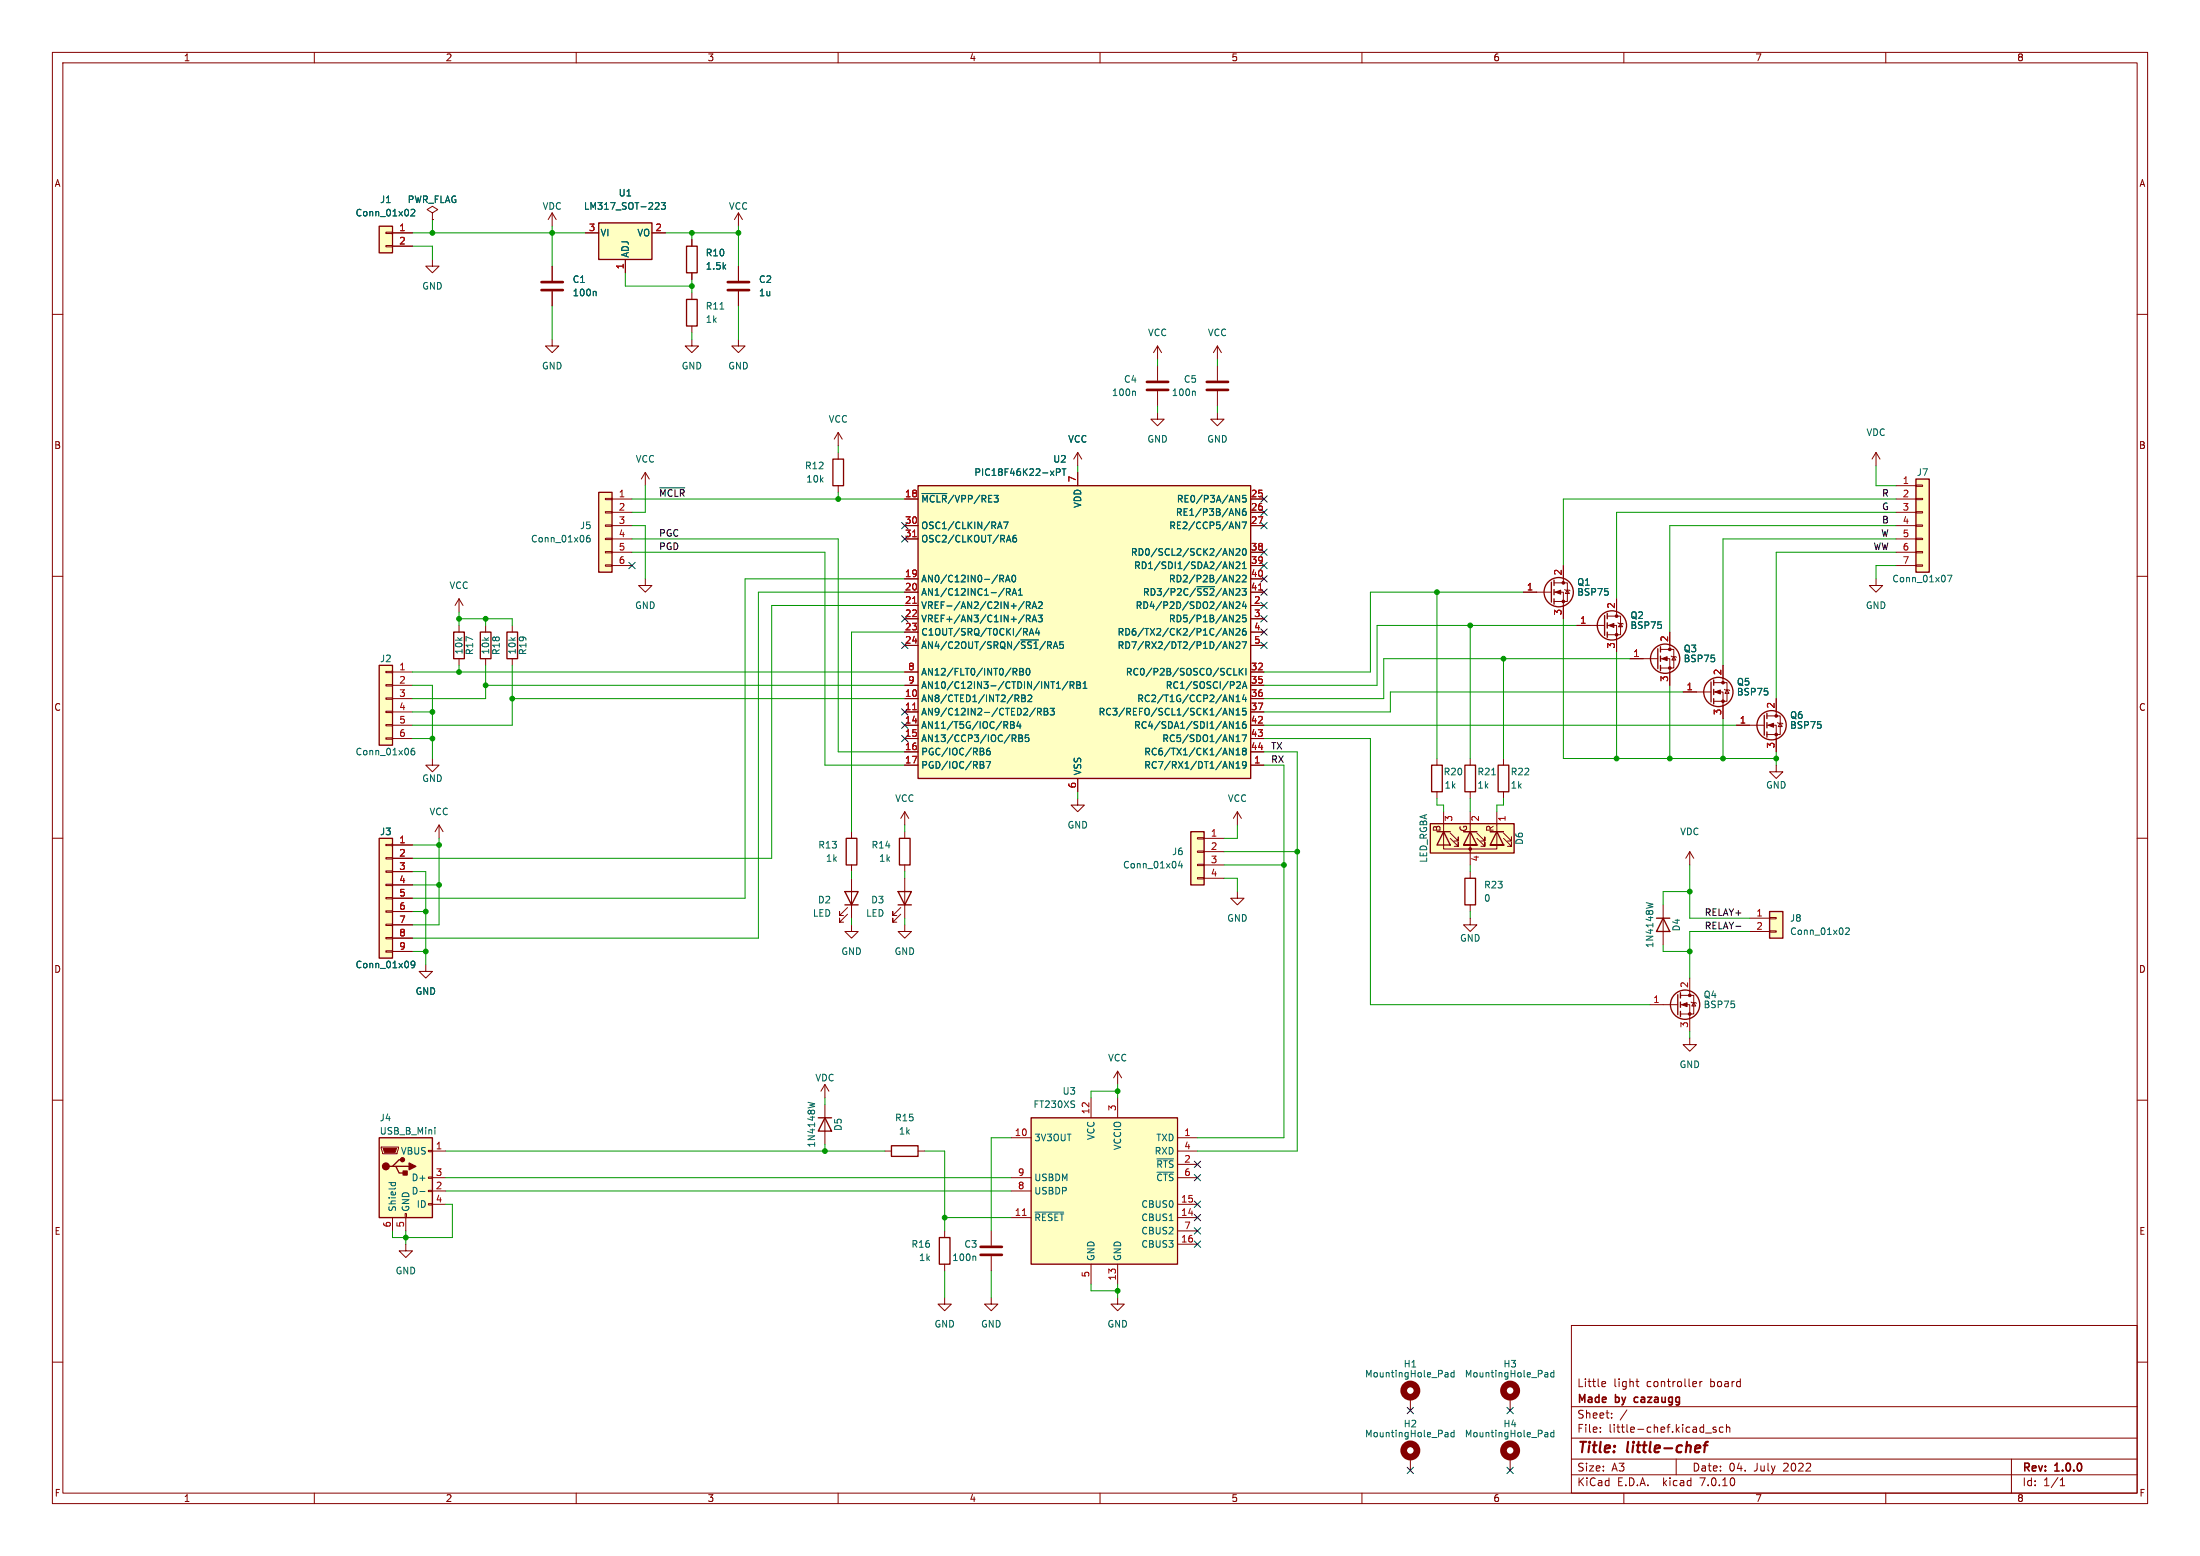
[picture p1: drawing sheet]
<svg xmlns="http://www.w3.org/2000/svg" width="420mm" height="297mm" viewBox="0 0 420 297" stroke-linecap="round" stroke-linejoin="round" font-family="sans-serif">
<g fill="none" stroke="#840000" stroke-width=".19">
<path d="M10 10h400v277h-400zM12 12h396v273h-396zM60 10v2M110 10v2M160 10v2M210 10v2M260 10v2M310 10v2M360 10v2M10 60h2M73.7 46.9h1.2v.2h-1.2zM73.7 44.3h1.2v.3h-1.2z"/>
<path d="M74.9 44.5h3.8M74.9 47h3.8M82.5 49.5v1.3h1.3l-1.3 1.3-1.2-1.3h1.2M82.5 40.6l1.1-.6-1.1-.6-1 .6 1 .6v1.3M82.5 41.9h.1M105.4 40.6v2.6M105.4 50.8v2.8M105.4 55.6v2.8M105.4 40.6l-.8 1.3M105.4 40.6l.8 1.3M111.8 44.5h2.5M119.4 49.5v2.6"/>
<path d="M124.5 44.5h2.5M132.1 45.7v1.3M132.1 52.1v1.2M132.1 55.9v1.3M141 40.6l-.8 1.3M141 40.6v2.6M141 50.8v2.8M141 55.6v2.8M141 40.6l.7 1.3M408 60h2M105.4 64.8v1.2h1.3l-1.3 1.3-1.3-1.3h1.3M132.1 64.8v1.2h1.2l-1.2 1.3-1.3-1.3h1.3"/>
<path d="M132.1 62.2v1.3M141 64.8v1.2h1.2l-1.2 1.3-1.3-1.3h1.3M221 78.7v1.3h-1.3l1.3 1.3 1.2-1.3h-1.2M221 66v2.6M221 69.9v2.7M221 74.7v2.8M221 66l.7 1.3M221 66l-.8 1.3M232.4 78.7v1.3h-1.3l1.3 1.3 1.3-1.3h-1.3M232.4 66l.8 1.3M232.4 66v2.6M232.4 69.9v2.7"/>
<path d="M232.4 74.7v2.8M232.4 66l-.8 1.3M115.6 97.7h1.2v.2h-1.2zM115.6 95.1h1.2v.3h-1.2zM116.8 95.3h3.8M116.8 97.8h3.8M123.2 90.2l.8 1.2M123.2 90.2v2.5M123.2 90.2l-.8 1.2M160 82.6v2.5M160 86.4v1.2M160 92.7v1.3"/>
<path d="M160 82.6l.8 1.2M160 82.6l-.7 1.2M172.7 95.3h2.6M205.7 86.4v2.5M205.7 90.2v2.5M205.7 86.4l.8 1.2M205.7 86.4l-.7 1.2M238.8 95.3h2.5M238.8 97.8h2.5M358.1 86.4l.8 1.2M358.1 86.4v2.5M358.1 86.4l-.7 1.2"/>
<path d="M361.9 95.3h3.9M361.9 97.8h3.9M361.9 92.7h3.9M365.8 97.7h1.2v.2h-1.2zM365.8 95.1h1.2v.3h-1.2zM365.8 92.6h1.2v.2h-1.2zM10 110h2M87.6 114.3l.8 1.3M87.6 114.3v2.5M87.6 119.4v1.3M87.6 114.3l-.7 1.3M92.7 119.4v1.3"/>
<path d="M97.8 119.4v1.3M115.6 107.8h1.2v.3h-1.2zM115.6 105.3h1.2v.2h-1.2zM115.6 102.7h1.2v.3h-1.2zM115.6 100.2h1.2v.3h-1.2zM116.8 100.3h3.8M116.8 102.9h3.8M116.8 105.4h3.8M116.8 108h3.8M123.2 110.5v1.3h-1.3l1.3 1.2 1.3-1.2h-1.3M172.7 110.5h2.6M172.7 115.6h2.6"/>
<path d="M172.7 113h2.6M172.7 118.1h2.6M172.7 100.3h2.6M172.7 102.9h2.6M238.8 110.5h2.5M238.8 115.6h2.5M238.8 113h2.5M238.8 118.1h2.5M238.8 100.3h2.5M238.8 105.4h2.5M238.8 108h2.5M290.8 113h5.4"/>
<path d="M296.7 113h1.7v5.1M296.7 111.3h2.5v3.5h-2.5M298.4 108v3.3M298.7 112.5l1 .3M299.2 112.6l.4 .7h-.8zM301 119.4h5.3M306.8 119.4h1.8v5.1M306.8 117.6h2.6v3.6h-2.6M308.6 114.3v3.3M308.9 118.9l1 .2M309.4 119l.4 .6h-.8zM358.1 110.5v1.3h-1.2l1.2 1.2 1.3-1.2h-1.3"/>
<path d="M361.9 100.3h3.9M361.9 102.9h3.9M361.9 105.4h3.9M361.9 108h3.9M365.8 107.8h1.2v.3h-1.2zM365.8 105.3h1.2v.2h-1.2zM365.8 102.7h1.2v.3h-1.2zM365.8 100.2h1.2v.3h-1.2zM408 110h2M73.7 138.3h1.2v.3h-1.2zM73.7 135.8h1.2v.2h-1.2zM73.7 133.2h1.2v.3h-1.2z"/>
<path d="M73.7 130.7h1.2v.2h-1.2zM73.7 128.1h1.2v.3h-1.2zM74.9 133.4h3.8M74.9 135.9h3.8M74.9 138.4h3.8M74.9 128.3h3.8M74.9 130.8h3.8M87.6 125.7v1.3M92.7 125.7v1.3M97.8 125.7v1.3M172.7 133.4h2.6M172.7 135.9h2.6"/>
<path d="M172.7 138.4h2.6M172.7 120.7h2.6M172.7 123.2h2.6M172.7 128.3h2.6M172.7 130.8h2.6M238.8 133.4h2.5M238.8 135.9h2.5M238.8 138.4h2.5M238.8 120.7h2.5M238.8 123.2h2.5M238.8 128.3h2.5M238.8 130.8h2.5"/>
<path d="M311.1 125.7h5.4M317 125.7h1.8v5.1M317 124h2.5v3.5h-2.5M318.8 120.7v3.3M319 125.2l1 .3M319.5 125.3l.4 .7h-.7zM321.3 132.1h5.3M327.2 132.1h1.7v5.1M327.2 130.3h2.5v3.6h-2.5M328.9 127v3.3M329.2 131.6l1 .2M329.7 131.7l.4 .6h-.8z"/>
<path d="M331.5 138.4h5.3M337.3 138.4h1.8v5.1M337.3 136.7h2.6v3.5h-2.6M339.1 133.4v3.3M339.3 137.9l1.1 .3M339.9 138l.3 .7h-.7zM10 160h2M73.7 140.8h1.2v.3h-1.2zM74.9 141h3.8M82.5 144.8v1.3h-1.2l1.2 1.2 1.3-1.2h-1.3M83.8 157.5l.8 1.3M83.8 157.5v2.5"/>
<path d="M83.8 157.5l-.7 1.3M162.6 158.8v1.2M172.7 146.1h2.6M172.7 141h2.6M172.7 143.5h2.6M172.7 154.9l.8 1.3M172.7 154.9v2.6M172.7 158.8v1.2M172.7 154.9l-.7 1.3M205.7 152.4v1.3h-1.2l1.2 1.2 1.3-1.2h-1.3M205.7 148.6v2.5M228.6 159.9h1.3v.2h-1.3z"/>
<path d="M236.2 154.9l.8 1.3M236.2 154.9v2.6M236.2 154.9l-.7 1.3M238.8 146.1h2.5M238.8 141h2.5M238.8 143.5h2.5M274.3 144.8v1.3M274.3 151.1v1.3M275.6 158.8v3.3h10.1v-3.3M275.6 154.9v2.6M276.9 159l1.5 1.5v-.7v.7h-.8M279.4 158.8h2.5"/>
<path d="M280.7 144.8v1.3M280.7 151.1v1.3M280.7 154.9v2.6M280.7 158.8v6.3M281.9 159l1.6 1.5v-.7v.7h-.8M284.5 158.8h2.5M285.7 154.9v2.6M287 159l1.5 1.5v-.7v.7h-.7M287 144.8v1.3M287 151.1v1.3M339.1 146.1v1.2h-1.3l1.3 1.3 1.3-1.3h-1.3M408 160h2"/>
<path d="M73.7 178.9h1.2v.3h-1.2zM73.7 176.4h1.2v.3h-1.2zM73.7 173.9h1.2v.2h-1.2zM73.7 171.3h1.2v.3h-1.2zM73.7 168.8h1.2v.2h-1.2zM73.7 166.2h1.2v.3h-1.2zM73.7 163.7h1.2v.3h-1.2zM73.7 161.2h1.2v.2h-1.2zM74.9 161.3h3.8M74.9 163.8h3.8M74.9 166.4h3.8M74.9 168.9h3.8"/>
<path d="M74.9 171.5h3.8M74.9 174h3.8M74.9 176.5h3.8M74.9 179.1h3.8M161.8 174.5l-1.5 1.5v-.7v.7h.7M161.8 173.2l-1.5 1.6v-.8v.8h.7M162.6 176.5v1.3h-1.3l1.3 1.3 1.2-1.3h-1.2M162.6 165.1v1.3M162.6 167.6v7.7M172 174.5l-1.6 1.5v-.7v.7h.8M172 173.2l-1.6 1.6v-.8v.8h.8M172.7 176.5v1.3h-1.3l1.3 1.3 1.3-1.3h-1.3"/>
<path d="M172.7 165.1v1.3M172.7 167.6v7.7M228.6 167.5h1.3v.3h-1.3zM228.6 165h1.3v.2h-1.3zM228.6 162.4h1.3v.3h-1.3zM229.9 160h3.8M229.9 162.6h3.8M229.9 165.1h3.8M229.9 167.6h3.8M236.2 170.2v1.3h-1.3l1.3 1.2 1.3-1.2h-1.3M276.9 160l1.5 1.5v-.7v.7h-.8M279.4 161.3h2.5z"/>
<path d="M280.7 175.3v1.2h-1.3l1.3 1.3 1.2-1.3h-1.2M280.7 166.4v1.2M280.7 172.7v1.3M281.9 160l1.6 1.5v-.7v.7h-.8M281.9 161.3h.1M284.5 161.3h2.5zM287 160l1.5 1.5v-.7v.7h-.7M287 161.3h.1M317.5 172.7v7.6M322.6 162.6v2.5M322.6 162.6l.7 1.2M322.6 162.6l-.8 1.2"/>
<path d="M334 175.3h3.8M334 177.8h3.8M337.8 177.7h1.3v.2h-1.3zM337.8 175.1h1.3v.3h-1.3zM73.7 181.5h1.2v.2h-1.2zM74.9 181.6h3.8M81.3 184.2v1.2h1.2l-1.2 1.3-1.3-1.3h1.3M315 191.8h5.3M320.8 191.8h1.8v5.1M320.8 190h2.5v3.5h-2.5M322.6 198.1v1.3h-1.3l1.3 1.3 1.2-1.3h-1.2M322.6 186.7v3.3"/>
<path d="M322.8 191.3l1 .2M323.3 191.4l.4 .6h-.7zM10 210h2M72.8 218.9h3.3v.3l-.3 1h-2.8zM81.8 219.6h.7v.2h-.7zM82.5 219.7h2.6M157.5 207v2.6M157.5 210.8v7.6M157.5 207l-.8 1.3M157.5 207l.7 1.3M168.9 219.7h1.3M175.3 219.7h1.2"/>
<path d="M193 217.2h3.8M208.3 209.6v3.8M213.4 204.5v2.5M213.4 209.6v3.8M213.4 204.5l.7 1.2M213.4 204.5l-.8 1.2M224.8 217.2h3.8M224.8 219.7h3.8M408 210h2M74.9 232.4v2.5M77.3 231.6h.3v.8h-.3zM77.5 237.5v1.3h-1.3l1.3 1.2 1.2-1.2h-1.2"/>
<path d="M77.5 232.4v2.5M81.8 229.7h.7v.3h-.7zM81.8 227.2h.7v.3h-.7zM81.8 224.7h.7v.2h-.7zM82.5 229.9h2.6M82.5 224.8h2.6M82.5 227.3h2.6M180.3 234.9v1.3M189.2 234.9v2.8M189.2 239.8v2.8M193 232.4h3.8M193 224.8h3.8"/>
<path d="M193 227.3h3.8M224.8 232.4h3.8M224.8 229.9h3.8M224.8 237.5h3.8M224.8 222.2h3.8M224.8 224.8h3.8M224.8 234.9h3.8M10 260h2M180.3 247.6v1.3h-1.2l1.2 1.3 1.3-1.3h-1.3M180.3 241.3v1.3M189.2 247.6v1.3h-1.2l1.2 1.3 1.3-1.3h-1.3M208.3 241.3v3.8"/>
<path d="M213.4 247.6v1.3h-1.3l1.3 1.3 1.2-1.3h-1.2M213.4 241.3v3.8M300 253h108v32h-108zM408 260h2M269.2 266.7v2.5M269.2 278.1v2.6M288.3 266.7v2.5M288.3 278.1v2.6M300 278.5h108M300 274.5h108M300 268.5h108M305.5 273.2v.2"/>
<path d="M305.5 272.5v.1M306 263.7l.4 .1 .1 .2-.7 .2M306.4 264.6l-.4 .1M307.7 270.5v.2M307.7 269.8v.1M310.6 269.1l-1.3 1.9M312.3 263.7h.6M312.5 264.5l.4 .2M320 278.5v3M323.7 263.7l.2 .3-.7 .2M323.8 264.6l-.1 .1M324.5 263.7v1"/>
<path d="M324.9 263.7l-.2 .1-.2 .2M325.6 273.5h1.1M327.6 272.5l-.4-.1-.2 .2 .1 .2 .5 .2v.3h-.6M328.9 272.5l-.4-.1-.3 .3 .2 .6h.5M329.6 272.5l.2-.1 .4 .1v.9M329.6 271.9v1.5M384 278.5v6.5M60 285v2M110 285v2M160 285v2M210 285v2M260 285v2"/>
<path d="M300 281.5h108M310 285v2M360 285v2M393.3 283.6h.9M393.3 282.5l.4-.4v1.5"/>
</g>
<path d="M324.4 275.9l.1 .1 .1 .3-1 .2M324.4 277.1l-.2 .1M325.2 275.9h.8M326.1 275.2l-.4 .1-.2 .2-.2 1.7" fill="none" stroke="#840000" stroke-width=".4"/>
<path d="M312 266.8v.7" fill="none" stroke="#840000" stroke-width=".3"/>
<g fill="none" stroke="#840000" stroke-width="1.3">
<circle cx="269.2" cy="276.9" r="1.27"/>
<circle cx="269.2" cy="265.4" r="1.27"/>
<circle cx="288.3" cy="276.9" r="1.27"/>
<circle cx="288.3" cy="265.4" r="1.27"/>
</g>
<g fill="none" stroke="#006464" stroke-width=".19">
<path d="M125.3 38.7h.4l.1 .3-.8 .9h.8M126.2 38.7h.8l-.4 .5 .4 .1v.5l-.2 .1-.6-.1M78.5 40.1l.5-.2 .2 .4-.8 .9h.8M113.6 55.6l.2 .2v.7M137.5 59h.7M216.6 74.7l.2 .1v.7M228 74.7l.2 .1v.7M176 94.2h4.8M191.6 99.6h.8l-.5 1.3M201.7 90.1h.6l.1-.2-.1-.3-.6-.1v1.2M202.8 89.5h.7M203.1 89.5v1.2"/>
<path d="M235.9 94.6l.7 1.2v-1.2M235.9 97.1l.7 1.3v-1.3M235.9 99.6l.7 1.3v-1.3M237.1 99.6h.9l-.6 1.3M237.8 97.1l-.4 .1a.86 .86 0 0 0 0 1.2l.4-.2 .1-.4-.2-.2h-.4l-.1 .2M237.8 94.6h-.6v.6l.2-.2 .4 .1 .1 .2-.1 .4-.1 .1-.5-.1M112.6 102.2h-.4a.86 .86 0 0 0 0 1.2l.4-.1 .1-.4-.3-.2h-.3l-.1 .2M190.4 100.9l.5-1.3 .4 1.3M190.6 100.5h.6M190.9 110.5l.6-.1 .1-.2-.1-.3-.6-.1v1.3M191.2 110.5l.4 .6M192 111.1l.4-1.3 .4 1.3"/>
<path d="M192.1 110.7h.6M192.1 113l.6-.1 .2-.1-.1-.3-.7-.2v1.3M192.3 103.1h.6M192.4 113l.5 .6M192.6 102.2l.4 1.2M193.2 113.6l.4-1.3 .5 1.3M193.3 109.9l.2-.1a.68 .68 0 0 1 .4 .6 .68 .68 0 0 1-.4 .7l-.3-.5zM193.3 113.2h.7M194 102.2h-.4a.85 .85 0 0 0 0 1.2l.4-.1 .1-.4-.3-.2h-.3l-.2 .2M194.4 113.6h.8M194.4 112.7l.4-.4v1.3M195.5 114.8l-1.1 1.7"/>
<path d="M195.5 117.4l-1.1 1.6M195.9 115.5h.7l.1-.2-.1-.3-.7-.1v1.2M195.9 118.1l.7-.1 .1-.2-.1-.3-.7-.1v1.3M196.2 115.5l.5 .6M196.2 118.1l.5 .6M197 116.1l.5-1.2 .4 1.2M197 118.7l.5-1.3 .4 1.3M197.2 115.8h.6M197.2 118.3h.6M198 119.9l-.3 .9h.8M198.2 117.4h.8l-.5 .5 .4 .1v.6l-.2 .1-.5-.1M198.2 115l.5-.1 .3 .3-.8 .9h.8"/>
<path d="M228.5 112h3.4M233.9 120l.4 1.2M234.7 104.7l.7 1.3v-1.3M234.7 114.9l.7 1.2v-1.2M235.4 107.3v1.2l-.7-1.2v1.2M235.4 120v1.2l-.7-1.2v1.2M236 109.9l.5-.1 .2 .4-.8 .9h.8M236 115l.5-.1 .2 .3-.8 .9h.8M236 104.8l.5-.1 .2 .4-.8 .9h.8M236 107.4l.5-.1 .2 .3-.8 .9h.8M236 117.5l.5-.1 .2 .4-.8 .9h.8M237.1 112.3h.8l-.4 .5 .3 .1v.6l-.1 .1-.6-.1"/>
<path d="M237.2 109.9l.5-.1 .2 .4-.8 .9h.8M237.2 108.5h.7M237.2 107.6l.3-.3v1.2M237.3 104.8l.2-.1a.68 .68 0 0 1 .4 .7 .68 .68 0 0 1-.4 .6l-.3-.5zM237.5 114.8l-.3 .9h.8M237.8 120h-.4a.86 .86 0 0 0 0 1.2l.4-.1 .1-.4-.2-.3-.4 .1-.1 .2M237.8 115.3v.8M237.8 117.4h-.6v.6l.2-.1 .4 .1 .1 .1-.1 .5-.1 .1-.5-.1M371.8 109.8h.8l-.5 1.3M192 138.4l.4 .6M192.1 137.7l.3 .3-.1 .3-.2 .1M192.9 137.7h.4l.3 .3-.3 .3 .3 .2v.3l-.2 .2h-.5z"/>
<path d="M192.9 138.3h.4M193.4 127.6h.5l.2 .2-.1 .4h-.6M193.7 128.2l.4 .6M194.1 133.3l.4 .6M194.3 132.7l.2 .2-.1 .3-.1 .1M194.4 137.7l-.3 .9h.8M194.7 127.6h.4l.2 .2-.2 .4 .2 .1 .1 .3-.2 .2h-.5zM194.7 128.2h.4M194.7 138.2v.8M194.9 122.1h3.3M195 132.7h.5l.2 .2-.2 .4 .2 .1 .1 .3-.3 .2h-.5zM195 133.3h.5"/>
<path d="M195.7 120.6l.4 .6M196 127.7l.2-.1a.68 .68 0 0 1 .4 .6 .68 .68 0 0 1-.4 .6l-.3-.4zM196.1 120.1v.4M196.2 132.8l.5-.1 .3 .3-.8 .9h.8M196.5 121.2l.4-1.2 .4 1.2M196.6 120.9h.6M197.6 135.1l-1 1.7M198.1 135.9l.6-.1 .1-.2-.1-.3-.6-.1v1.3M198.3 120.4v.8M198.4 135.9l.4 .6M199.3 135.2h.5l.2 .2-.2 .4 .2 .1 .1 .3-.3 .3h-.5zM199.3 135.8h.5"/>
<path d="M200.5 135.2h.8l-.5 .5 .4 .1v.5l-.2 .2-.5-.2M201.5 122.5l.4 1.3M201.7 131.4h.7M201.7 130.5l.4-.4v1.3M203 122.5h-.6l-.1 .6 .2-.1h.4l.1 .2v.4l-.2 .2-.5-.2M203.9 130.1l-1.1 1.6M204.3 130.8l.6-.1 .1-.2v-.3l-.7-.1v1.3M204.6 130.8l.4 .6M205.6 130.1h.4l.2 .3-.2 .3 .2 .1 .1 .3-.3 .3h-.4zM205.6 130.7h.4M206.8 131.4h.7M206.8 130.5l.3-.4v1.3"/>
<path d="M233.6 120.9h.6M233.6 136.1h.6M233.6 123.4h.6M233.9 135.2l.4 1.3M233.9 122.5l.4 1.3M234.7 132.7l.7 1.2v-1.2M234.7 137.7l.7 1.3v-1.3M235.4 122.5v1.3l-.7-1.3v1.3M235.4 135.2v1.3l-.7-1.3v1.3M235.6 127.6v1.2h.6M236 133l.3-.3v1.2M236 135.6l.3-.4v1.3"/>
<path d="M236 138.1l.3-.4v1.3M236 133.9h.7M236 136.5h.7M236 139h.7M236 120.1l.5-.1 .2 .3-.8 .9h.8M236 122.6l.5-.1 .2 .4-.8 .9h.8M236.3 130.1l.4 .1 .1 .3-.8 .9h.8M236.6 127.6v1.2M236.8 128.1l.5 .7M237.1 122.5h.9l-.6 1.3M237.2 131.4l.4-1.3 .4 1.3M237.3 127.6l-.7 .7"/>
<path d="M237.3 131h.6M237.5 132.6l-.3 .9h.8M237.8 137.7l-.4 .1a.86 .86 0 0 0 0 1.2l.4-.1 .1-.4-.2-.3-.4 .1-.1 .2M237.8 133.1v.8M237.8 135.2h-.6v.6l.2-.1h.4l.1 .2-.1 .4-.1 .2-.5-.2M237.8 127.6v1.2M79.1 142.8l-.4 .1a.86 .86 0 0 0 0 1.2l.4-.1 .1-.5-.2-.2-.4 .1-.1 .1M187.7 143.5l.1 .2-.1 .3M187.7 146l.1 .2-.1 .4M187.7 142.9v.4M187.7 145.5v.3M188.3 145.4h.8l-.5 1.2"/>
<path d="M188.9 142.8l-.3 .1a.86 .86 0 0 0 0 1.2l.4-.1 .1-.5-.3-.2-.4 .1-.1 .1M193.2 140.3h.5l.3 .2-.2 .4h-.6M193.5 140.9l.5 .6M194.5 140.3h.4l.3 .2-.3 .4 .3 .1v.3l-.2 .2h-.5zM194.5 140.9h.4M196.4 140.3h-.6l-.1 .6 .2-.1h.4l.1 .2v.4l-.2 .1-.5-.1M234.7 145.4l.7 1.2v-1.2M234.7 142.8l.7 1.3v-1.3M236 146.6h.7M236 143.2l.3-.4v1.3M236 145.7l.3-.3v1.2M236 141.5h.7"/>
<path d="M236 144.1h.7M236.1 140.6l.2-.3v1.2M237.1 140.3h.9l-.6 1.2M237.4 143.4l-.2-.3 .2-.3h.3l.2 .3-.2 .3M237.4 143.4l-.2 .2v.4l.2 .1 .4-.1 .1-.2v-.2l-.2-.2M237.4 143.4h.3M237.9 145.9l-.2 .2h-.4l-.1-.2v-.3l.2-.2h.3l.2 .2a.84 .84 0 0 1-.4 1h-.2M284.8 147.9h.7M225.3 164.3l-.3 1h.8M225.6 164.8v.9M314.3 172.3l1.2 .3M352.3 177.2l.5-.1 .2 .4-.7 .9h.7"/>
<path d="M79.2 184l-.2 .2h-.4l-.1-.2v-.3l.2-.2h.3l.2 .2a.84 .84 0 0 1-.4 1h-.2M83 215.2v.1M83 215.6v.9M154.2 210.4l1.3 .3M74.2 225.7h1.3M74.7 225.7v.4M75.4 225.7l.1 .4M80.2 227.4h.9M186.1 239.8l.2 .1v.7M197.6 231.4h5.5M220.9 221.2h3.2M220.9 223.7h3.2"/>
<path d="M276 262h.3l.1 .2v.6M276 273.4l.4 .2v.7M276.4 274.2l-.4 .1M276.4 273.7l-.4 .1M276.4 262.8h-.4M276.4 262.3l-.4 .1M277.6 273.5l-.4-.1-.2 .3 .1 .5h.5M277.6 261.6v1.2M277.6 273v1.3M277.6 262h-.4l-.2 .2 .1 .6h.5M295.1 273.4l.4 .2v.7M295.1 262h.2l.2 .2v.6"/>
<path d="M295.5 274.2l-.4 .1M295.5 273.7l-.4 .1M295.5 262.8h-.4M295.5 262.3l-.4 .1M296.6 273.5l-.3-.1-.3 .3 .2 .5h.4M296.6 262h-.3l-.3 .2 .2 .6h.4M296.6 261.6v1.2M296.6 273v1.3"/>
</g>
<path d="M103.4 55.4h4M103.4 53.8h4M138.9 55.4h4.1M138.9 53.8h4.1M218.9 74.4h4.1M218.9 72.9h4.1M230.4 74.4h4M230.4 72.9h4M187.2 239.5h4.1M187.2 238h4.1" fill="none" stroke="#840000" stroke-width=".51"/>
<g fill="#ffffc2" stroke="#ffffc2" stroke-width=".19">
<path d="M175.3 92.7h63.5v55.9h-63.5z"/>
<path d="M196.8 213.4h28v27.9h-28z"/>
<path d="M337.8 174h2.6v5.1h-2.6z"/>
<path d="M72.4 160h2.5v22.9h-2.5z"/>
<path d="M72.4 127h2.5v15.2h-2.5z"/>
<path d="M114.3 94h2.5v15.2h-2.5z"/>
<path d="M365.8 91.4h2.5v17.8h-2.5z"/>
<path d="M227.3 158.8h2.6v10.1h-2.6z"/>
<path d="M273 157.2h16.1v5.6h-16.1z"/>
<path d="M72.4 217.2h10.1v15.2h-10.1z"/>
<path d="M114.3 42.5h10.2v7h-10.2z"/>
<path d="M72.4 43.2h2.5v5.1h-2.5z"/>
</g>
<g fill="none" stroke="#840000" stroke-width=".25">
<path d="M72.4 43.2h2.5v5.1h-2.5zM114.3 42.5h10.2v7h-10.2zM131.1 47h2v5.1h-2zM131.1 57.2h2v5h-2zM114.3 94h2.5v15.2h-2.5zM159 87.6h2v5.1h-2zM175.3 92.7h63.5v55.9h-63.5zM365.8 91.4h2.5v17.8h-2.5zM296.2 111.1v3.8M296.7 110.7v1.1M296.7 112.5v1M296.7 114.3v1"/>
<path d="M306.3 117.5v3.8M306.8 117.1v1M306.8 118.9v1M72.4 127h2.5v15.2h-2.5zM86.6 120.7h2v5h-2zM91.7 120.7h2v5h-2zM96.8 120.7h2v5h-2zM306.8 120.7v1M316.5 123.8v3.8M317 123.4v1.1M317 125.2v1M317 127v1"/>
<path d="M326.6 130.2v3.8M327.2 129.8v1M327.2 131.6v1M327.2 133.4v1M336.8 136.5v3.8M337.3 136.1v1.1M337.3 137.9v1M337.3 139.7v1M227.3 158.8h2.6v10.1h-2.6zM273 157.2h16.1v5.6h-16.1zM273.3 146.1h2v5h-2zM274.3 158.8h2.6"/>
<path d="M275.6 158.8l1.3 2.5h-2.6zM279.4 158.8h2.5M279.7 146.1h2v5h-2zM280.7 158.8l1.2 2.5h-2.5zM284.5 158.8h2.5M285.7 158.8l1.3 2.5h-2.5zM286 146.1h2v5h-2zM72.4 160h2.5v22.9h-2.5zM161.3 170.2h2.5l-1.2 2.5zM161.3 172.7h2.5M161.5 160h2.1v5.1h-2.1zM171.4 170.2h2.6l-1.3 2.5z"/>
<path d="M171.4 172.7h2.6M171.7 160h2v5.1h-2zM279.7 167.6h2v5.1h-2zM316.2 175.3h2.6M317.5 175.3l1.3 2.5h-2.6zM337.8 174h2.6v5.1h-2.6zM320.3 189.9v3.8M320.8 189.5v1M320.8 191.3v1M320.8 193v1.1M72.4 217.2h10.1v15.2h-10.1zM156.2 213.4h2.5"/>
<path d="M157.5 213.4l1.2 2.5h-2.5zM170.2 218.7h5.1v2h-5.1zM196.8 213.4h28v27.9h-28zM74.9 222.6h.7l.6 1.3h1.3M75.6 222.6h2.5M76.8 221.4h-.6l-1.3 1.2h-.6M179.3 236.2h2.1v5.1h-2.1z"/>
<circle cx="297.6" cy="113" r="2.79"/>
<circle cx="307.7" cy="119.4" r="2.79"/>
<circle cx="317.9" cy="125.7" r="2.79"/>
<circle cx="328" cy="132.1" r="2.79"/>
<circle cx="338.2" cy="138.4" r="2.79"/>
<circle cx="321.7" cy="191.8" r="2.79"/>
</g>
<path d="M174.2 115.2h.8M174.2 102.5h.8M240.3 112.6h.7M174.2 135.5h.8M195.2 232h.7" fill="none" stroke="#a90000" stroke-width=".19"/>
<g fill="#840000" stroke="#840000" stroke-width=".19">
<path d="M321.1 191.8l1-.4v.8z"/>
<path d="M296.9 113l1-.4v.8z"/>
<path d="M307.1 119.4l1-.4v.8z"/>
<path d="M327.4 132.1l1-.4v.8z"/>
<path d="M337.6 138.4l1-.4v.8z"/>
<path d="M317.2 125.7l1.1-.4v.8z"/>
<path d="M73.2 219.2h2.5l-.3 .8h-2z"/>
<circle cx="322.6" cy="193.5" r=".25"/>
<circle cx="322.6" cy="190" r=".25"/>
<circle cx="298.4" cy="114.8" r=".25"/>
<circle cx="298.4" cy="111.3" r=".25"/>
<circle cx="308.6" cy="121.2" r=".25"/>
<circle cx="308.6" cy="117.6" r=".25"/>
<circle cx="328.9" cy="133.9" r=".25"/>
<circle cx="328.9" cy="130.3" r=".25"/>
<circle cx="339.1" cy="140.2" r=".25"/>
<circle cx="339.1" cy="136.7" r=".25"/>
<circle cx="318.8" cy="127.5" r=".25"/>
<circle cx="318.8" cy="124" r=".25"/>
<circle cx="280.7" cy="162.1" r=".25"/>
</g>
<g fill="#840000" stroke="#840000" stroke-width=".25">
<path d="M78.1 222l1.3 .6-1.3 .7z"/>
<path d="M77 223.5h.7v.8h-.7z"/>
<circle cx="73.7" cy="222.6" r=".63"/>
<circle cx="76.8" cy="221.4" r=".38"/>
</g>
<path d="M126 93.1h4.7M331.4 176.8h.9" fill="none" stroke="#0f0f0f" stroke-width=".19"/>
<g fill="none" stroke="#009600" stroke-width=".19">
<path d="M78.7 47h3.8v2.5M78.7 44.5h33.1M82.5 41.9v2.6M105.4 43.2v7.6M105.4 58.4v6.4M119.4 52.1v2.5h12.7M127 44.5h14M132.1 44.5v1.2M132.1 53.3v2.6M141 43.2v7.6M141 58.4v6.4M132.1 63.5v1.3"/>
<path d="M221 68.6v1.3M221 77.5v1.2M232.4 68.6v1.3M232.4 77.5v1.2M120.6 95.3h52.1M123.2 92.7v5.1h-2.6M160 85.1v1.3M160 94v1.3M205.7 88.9v1.3M358.1 88.9v3.8h3.8M361.9 95.3h-63.5v12.7M361.9 97.8h-53.3v16.5"/>
<path d="M87.6 118.1h10.2v1.3M87.6 116.8v2.6M92.7 118.1v1.3M120.6 105.4h36.9v40.7h15.2M120.6 102.9h39.4v40.6h12.7M120.6 100.3h2.6v10.2M172.7 110.5h-30.5v61h-63.5M172.7 113h-27.9v66.1h-66.1M172.7 115.6h-25.4v48.2h-68.6M274.3 113v31.8M280.7 119.4v25.4M290.8 113h-29.2v15.3h-20.3"/>
<path d="M298.4 118.1v26.7h40.7M301 119.4h-38.1v11.4h-21.6M361.9 105.4h-22.8v28M361.9 102.9h-33v24.1M361.9 100.3h-43.1v20.4M361.9 108h-3.8v2.5M78.7 135.9h3.8M78.7 130.8h3.8v14M78.7 128.3h94M87.6 127v1.3M92.7 130.8h80M92.7 127v6.4h-14"/>
<path d="M97.8 127v11.4h-19.1M97.8 133.4h74.9M172.7 120.7h-10.1v38.1M241.3 138.4h90.2M287 125.7v19.1M308.6 124.5v20.3M311.1 125.7h-46.9v7.7h-22.9M318.8 130.8v14M321.3 132.1h-55.9v3.8h-24.1M328.9 137.2v7.6M78.7 141h3.8M172.7 157.5v1.3"/>
<path d="M205.7 151.1v1.3M236.2 157.5v2.5h-2.5M241.3 141h20.3v50.8h53.4M241.3 146.1h3.8v71.1h-16.5M241.3 143.5h6.3v76.2h-19M274.3 152.4v1.3h1.3v1.2M280.7 152.4v2.5M287 152.4v1.3h-1.3v1.2M339.1 143.5v2.6M78.7 166.4h2.6v17.8M78.7 161.3h5.1M78.7 168.9h5.1"/>
<path d="M78.7 174h2.6M83.8 160v16.5h-5.1M162.6 166.4v1.2M162.6 175.3v1.2M172.7 166.4v1.2M172.7 175.3v1.2M233.7 165.1h11.4M233.7 167.6h2.5v2.6M233.7 162.6h13.9M280.7 165.1v1.3M280.7 174v1.3M322.6 165.1v10.2h11.4"/>
<path d="M322.6 170.2h-5.1v2.5M334 177.8h-11.4v8.9M78.7 181.6h2.6M317.5 180.3v1.3h5.1M322.6 196.9v1.2M85.1 219.7h83.8M157.5 209.6v1.2M157.5 218.4v1.3M176.5 219.7h3.8v15.2M193 217.2h-3.8v17.7M213.4 207v2.6M213.4 208.3h-5.1v1.3"/>
<path d="M77.5 234.9v2.6M85.1 229.9h1.3v6.3h-11.5v-1.3M85.1 224.8h107.9M85.1 227.3h107.9M180.3 232.4h12.7M180.3 242.6v5M189.2 242.6v5M208.3 245.1v1.3h5.1M213.4 245.1v2.5"/>
</g>
<g fill="none" stroke="#000084" stroke-width=".19">
<path d="M172.1 99.7l1.2 1.2M173.3 99.7l-1.2 1.2M240.7 97.2l1.2 1.2M240.7 94.6l1.2 1.3M240.7 99.7l1.2 1.2M241.9 97.2l-1.2 1.2M241.9 94.6l-1.2 1.3M241.9 99.7l-1.2 1.2M120 107.3l1.3 1.3M121.3 107.3l-1.3 1.3M172.1 117.5l1.2 1.2M172.1 102.3l1.2 1.2"/>
<path d="M173.3 117.5l-1.2 1.2M173.3 102.3l-1.2 1.2M240.7 117.5l1.2 1.2M240.7 115l1.2 1.2M240.7 112.4l1.2 1.2M240.7 109.9l1.2 1.2M240.7 104.8l1.2 1.2M240.7 107.3l1.2 1.3M241.9 117.5l-1.2 1.2M241.9 115l-1.2 1.2M241.9 112.4l-1.2 1.2M241.9 109.9l-1.2 1.2"/>
<path d="M241.9 104.8l-1.2 1.2M241.9 107.3l-1.2 1.3M172.1 122.6l1.2 1.2M172.1 135.3l1.2 1.2M172.1 137.8l1.2 1.2M173.3 122.6l-1.2 1.2M173.3 135.3l-1.2 1.2M173.3 137.8l-1.2 1.2M240.7 120l1.2 1.3M240.7 122.6l1.2 1.2M241.9 120l-1.2 1.3M241.9 122.6l-1.2 1.2"/>
<path d="M172.1 140.4l1.2 1.2M173.3 140.4l-1.2 1.2M228 234.3l1.2 1.3M228 231.8l1.2 1.2M228 236.9l1.2 1.2M228 224.2l1.2 1.2M228 229.3l1.2 1.2M228 221.6l1.2 1.3M229.2 234.3l-1.2 1.3M229.2 231.8l-1.2 1.2M229.2 236.9l-1.2 1.2M229.2 224.2l-1.2 1.2"/>
<path d="M229.2 229.3l-1.2 1.2M229.2 221.6l-1.2 1.3M268.6 268.6l1.2 1.2M269.8 268.6l-1.2 1.2M287.7 268.6l1.2 1.2M288.9 268.6l-1.2 1.2M268.6 280.1l1.2 1.2M269.8 280.1l-1.2 1.2M287.7 280.1l1.2 1.2M288.9 280.1l-1.2 1.2"/>
</g>
<g fill="#009600" stroke="#009600" stroke-width=".19">
<circle cx="274.3" cy="113" r=".46"/>
<circle cx="280.7" cy="119.4" r=".46"/>
<circle cx="322.6" cy="181.6" r=".46"/>
<circle cx="322.6" cy="170.2" r=".46"/>
<circle cx="245.1" cy="165.1" r=".46"/>
<circle cx="247.6" cy="162.6" r=".46"/>
<circle cx="213.4" cy="246.4" r=".46"/>
<circle cx="213.4" cy="208.3" r=".46"/>
<circle cx="318.8" cy="144.8" r=".46"/>
<circle cx="328.9" cy="144.8" r=".46"/>
<circle cx="339.1" cy="144.8" r=".46"/>
<circle cx="308.6" cy="144.8" r=".46"/>
<circle cx="287" cy="125.7" r=".46"/>
<circle cx="97.8" cy="133.4" r=".46"/>
<circle cx="82.5" cy="141" r=".46"/>
<circle cx="92.7" cy="118.1" r=".46"/>
<circle cx="82.5" cy="135.9" r=".46"/>
<circle cx="160" cy="95.3" r=".46"/>
<circle cx="92.7" cy="130.8" r=".46"/>
<circle cx="87.6" cy="128.3" r=".46"/>
<circle cx="87.6" cy="118.1" r=".46"/>
<circle cx="132.1" cy="54.6" r=".46"/>
<circle cx="105.4" cy="44.5" r=".46"/>
<circle cx="82.5" cy="44.5" r=".46"/>
<circle cx="132.1" cy="44.5" r=".46"/>
<circle cx="141" cy="44.5" r=".46"/>
<circle cx="180.3" cy="232.4" r=".46"/>
<circle cx="157.5" cy="219.7" r=".46"/>
<circle cx="83.8" cy="168.9" r=".46"/>
<circle cx="83.8" cy="161.3" r=".46"/>
<circle cx="81.3" cy="174" r=".46"/>
<circle cx="77.5" cy="236.2" r=".46"/>
<circle cx="81.3" cy="181.6" r=".46"/>
</g>
<g font-size="2.8" fill="#840000">
<text x="301" y="277.9">Title:</text>
<text x="310.6" y="277.9">little-chef</text>
</g>
<g font-size="2.1" fill="#840000">
<text x="301" y="268.2">Made</text>
<text x="301" y="265">Little</text>
<text x="308" y="265">light</text>
<text x="308.4" y="268.2">by</text>
<text x="312.7" y="268.2">cazaugg</text>
<text x="314.4" y="265">controller</text>
<text x="326.6" y="265">board</text>
<text x="301" y="273.7">File:</text>
<text x="301" y="271">Sheet:</text>
<text x="307.1" y="273.7">little-chef.kicad_sch</text>
<text x="301" y="281.1">Size:</text>
<text x="307.6" y="281.1">A3</text>
<text x="323" y="281.1">Date:</text>
<text x="330" y="281.1">04.</text>
<text x="334.9" y="281.1">July</text>
<text x="340.6" y="281.1">2022</text>
<text x="386" y="281.3">Rev:</text>
<text x="392.4" y="281.3">1.0.0</text>
<text x="301" y="283.9">KiCad</text>
<text x="308.7" y="283.9">E.D.A.</text>
<text x="317.6" y="283.9">kicad</text>
<text x="324.8" y="283.9">7.0.10</text>
<text x="386" y="283.9">Id:</text>
<text x="390.1" y="283.9">1/1</text>
</g>
<g font-size="1.8" fill="#840000">
<text x="35" y="11.9">1</text>
<text x="85" y="11.9">2</text>
<text x="135" y="11.9">3</text>
<text x="185" y="11.9">4</text>
<text x="235" y="11.9">5</text>
<text x="285" y="11.9">6</text>
<text x="335" y="11.9">7</text>
<text x="385" y="11.9">8</text>
<text x="10.3" y="35.9">A</text>
<text x="408.3" y="35.9">A</text>
<text x="10.3" y="85.9">B</text>
<text x="408.2" y="85.9">B</text>
<text x="10.3" y="135.9">C</text>
<text x="408.2" y="135.9">C</text>
<text x="275.2" y="158.9" transform="rotate(-90 275.2 158.9)">B</text>
<text x="280.3" y="158.9" transform="rotate(-90 280.3 158.9)">G</text>
<text x="285.4" y="158.9" transform="rotate(-90 285.4 158.9)">R</text>
<text x="10.3" y="185.9">D</text>
<text x="408.2" y="185.9">D</text>
<text x="10.3" y="235.9">E</text>
<text x="408.3" y="235.9">E</text>
<text x="10.3" y="285.9">F</text>
<text x="35" y="286.9">1</text>
<text x="85" y="286.9">2</text>
<text x="135" y="286.9">3</text>
<text x="185" y="286.9">4</text>
<text x="235" y="286.9">5</text>
<text x="285" y="286.9">6</text>
<text x="335" y="286.9">7</text>
<text x="385" y="286.9">8</text>
<text x="408.3" y="285.9">F</text>
</g>
<g font-size="1.8" fill="#006464">
<text x="67.8" y="41.5">Conn_01x02</text>
<text x="72.5" y="39">J1</text>
<text x="77.7" y="39">PWR_FLAG</text>
<text x="103.5" y="40.2">VDC</text>
<text x="111.4" y="40.2">LM317_SOT-223</text>
<text x="118" y="37.7">U1</text>
<text x="139.1" y="40.2">VCC</text>
<text x="114.6" y="45.3">VI</text>
<text x="121.6" y="45.3">VO</text>
<text x="120.2" y="49.3" transform="rotate(-90 120.2 49.3)">ADJ</text>
<text x="134.6" y="51.7">1.5k</text>
<text x="134.6" y="49.1">R10</text>
<text x="80.5" y="55.5">GND</text>
<text x="109.2" y="54.2">C1</text>
<text x="109.2" y="56.7">100n</text>
<text x="134.6" y="59.3">R11</text>
<text x="144.8" y="54.2">C2</text>
<text x="144.8" y="56.7">1u</text>
<text x="134.6" y="61.8">1k</text>
<text x="219.1" y="64.4">VCC</text>
<text x="230.5" y="64.4">VCC</text>
<text x="103.4" y="70.7">GND</text>
<text x="130" y="70.7">GND</text>
<text x="138.9" y="70.7">GND</text>
<text x="212.2" y="75.8">100n</text>
<text x="214.5" y="73.3">C4</text>
<text x="223.6" y="75.8">100n</text>
<text x="225.9" y="73.3">C5</text>
<text x="158.1" y="80.9">VCC</text>
<text x="356.2" y="83.4">VDC</text>
<text x="121.3" y="88.5">VCC</text>
<text x="153.6" y="89.8">R12</text>
<text x="201" y="88.5">U2</text>
<text x="203.8" y="84.7">VCC</text>
<text x="218.9" y="84.7">GND</text>
<text x="230.4" y="84.7">GND</text>
<text x="153.8" y="92.3">10k</text>
<text x="185.9" y="91">PIC18F46K22-xPT</text>
<text x="365.8" y="91">J7</text>
<text x="110.6" y="101.2">J5</text>
<text x="175.8" y="96.1">~{MCLR}/VPP/RE3</text>
<text x="175.8" y="101.2">OSC1/CLKIN/RA7</text>
<text x="206.6" y="97" transform="rotate(-90 206.6 97)">VDD</text>
<text x="223.1" y="101.2">RE2/CCP5/AN7</text>
<text x="224.4" y="98.7">RE1/P3B/AN6</text>
<text x="224.6" y="96.1">RE0/P3A/AN5</text>
<text x="101.3" y="103.7">Conn_01x06</text>
<text x="175.8" y="103.7">OSC2/CLKOUT/RA6</text>
<text x="215.8" y="106.3">RD0/SCL2/SCK2/AN20</text>
<text x="85.7" y="112.6">VCC</text>
<text x="175.8" y="111.4">AN0/C12IN0-/RA0</text>
<text x="175.8" y="113.9">AN1/C12INC1-/RA1</text>
<text x="216.4" y="108.8">RD1/SDI1/SDA2/AN21</text>
<text x="218.1" y="113.9">RD3/P2C/~{SS2}/AN23</text>
<text x="223.1" y="111.4">RD2/P2B/AN22</text>
<text x="301" y="112">Q1</text>
<text x="301" y="113.9">BSP75</text>
<text x="361.2" y="111.4">Conn_01x07</text>
<text x="121.2" y="116.4">GND</text>
<text x="175.8" y="116.4">VREF-/AN2/C2IN+/RA2</text>
<text x="175.8" y="119">VREF+/AN3/C1IN+/RA3</text>
<text x="216.7" y="116.4">RD4/P2D/SDO2/AN24</text>
<text x="223.1" y="119">RD5/P1B/AN25</text>
<text x="311.2" y="118.3">Q2</text>
<text x="356.1" y="116.4">GND</text>
<text x="88.5" y="125" transform="rotate(-90 88.5 125)">10k</text>
<text x="90.5" y="125.1" transform="rotate(-90 90.5 125.1)">R17</text>
<text x="93.6" y="125" transform="rotate(-90 93.6 125)">10k</text>
<text x="95.6" y="125.1" transform="rotate(-90 95.6 125.1)">R18</text>
<text x="98.7" y="125" transform="rotate(-90 98.7 125)">10k</text>
<text x="100.7" y="125.1" transform="rotate(-90 100.7 125.1)">R19</text>
<text x="175.8" y="121.5">C1OUT/SRQ/T0CKI/RA4</text>
<text x="175.8" y="124.1">AN4/C2OUT/SRQN/~{SS1}/RA5</text>
<text x="213.3" y="121.5">RD6/TX2/CK2/P1C/AN26</text>
<text x="213.3" y="124.1">RD7/RX2/DT2/P1D/AN27</text>
<text x="311.2" y="120.2">BSP75</text>
<text x="321.3" y="124.7">Q3</text>
<text x="72.5" y="126.6">J2</text>
<text x="175.8" y="129.1">AN12/FLT0/INT0/RB0</text>
<text x="175.8" y="131.7">AN10/C12IN3-/CTDIN/INT1/RB1</text>
<text x="214.8" y="129.1">RC0/P2B/SOSCO/SCLKI</text>
<text x="222.4" y="131.7">RC1/SOSCI/P2A</text>
<text x="321.3" y="126.6">BSP75</text>
<text x="331.5" y="131">Q5</text>
<text x="175.8" y="134.2">AN8/CTED1/INT2/RB2</text>
<text x="175.8" y="136.8">AN9/C12IN2-/CTED2/RB3</text>
<text x="209.6" y="136.8">RC3/REFO/SCL1/SCK1/AN15</text>
<text x="217" y="134.2">RC2/T1G/CCP2/AN14</text>
<text x="331.5" y="132.9">BSP75</text>
<text x="341.6" y="137.4">Q6</text>
<text x="175.8" y="139.3">AN11/T5G/IOC/RB4</text>
<text x="175.8" y="141.8">AN13/CCP3/IOC/RB5</text>
<text x="216.4" y="139.3">RC4/SDA1/SDI1/AN16</text>
<text x="221.8" y="141.8">RC5/SDO1/AN17</text>
<text x="341.6" y="139.3">BSP75</text>
<text x="67.8" y="144.4">Conn_01x06</text>
<text x="80.5" y="149.5">GND</text>
<text x="175.8" y="144.4">PGC/IOC/RB6</text>
<text x="175.8" y="146.9">PGD/IOC/RB7</text>
<text x="206.6" y="148.1" transform="rotate(-90 206.6 148.1)">VSS</text>
<text x="218.3" y="146.9">RC7/RX1/DT1/AN19</text>
<text x="218.3" y="144.4">RC6/TX1/CK1/AN18</text>
<text x="275.5" y="148.2">R20</text>
<text x="282" y="148.2">R21</text>
<text x="288.3" y="148.2">R22</text>
<text x="81.9" y="155.8">VCC</text>
<text x="170.8" y="153.3">VCC</text>
<text x="234.3" y="153.3">VCC</text>
<text x="275.7" y="150.7">1k</text>
<text x="282" y="150.7">1k</text>
<text x="288.3" y="150.7">1k</text>
<text x="337.1" y="150.7">GND</text>
<text x="72.5" y="159.6">J3</text>
<text x="203.7" y="158.3">GND</text>
<text x="290.9" y="161.4" transform="rotate(-90 290.9 161.4)">D6</text>
<text x="320.7" y="159.6">VDC</text>
<text x="156.1" y="162.2">R13</text>
<text x="157.6" y="164.7">1k</text>
<text x="166.3" y="162.2">R14</text>
<text x="167.7" y="164.7">1k</text>
<text x="214.3" y="166">Conn_01x04</text>
<text x="223.7" y="163.4">J6</text>
<text x="272.6" y="164.8" transform="rotate(-90 272.6 164.8)">LED_RGBA</text>
<text x="156.1" y="172.6">D2</text>
<text x="166.2" y="172.6">D3</text>
<text x="283.2" y="169.8">R23</text>
<text x="283.2" y="172.3">0</text>
<text x="155.1" y="175.2">LED</text>
<text x="165.3" y="175.2">LED</text>
<text x="234.2" y="176.1">GND</text>
<text x="278.6" y="179.9">GND</text>
<text x="320.9" y="177.9" transform="rotate(-90 320.9 177.9)">D4</text>
<text x="341.6" y="176.1">J8</text>
<text x="341.6" y="178.7">Conn_01x02</text>
<text x="67.8" y="185">Conn_01x09</text>
<text x="160.5" y="182.5">GND</text>
<text x="170.7" y="182.5">GND</text>
<text x="315.8" y="181" transform="rotate(-90 315.8 181)">1N4148W</text>
<text x="79.2" y="190.1">GND</text>
<text x="325.1" y="190.7">Q4</text>
<text x="325.1" y="192.6">BSP75</text>
<text x="211.4" y="202.8">VCC</text>
<text x="155.6" y="206.6">VDC</text>
<text x="202.8" y="209.1">U3</text>
<text x="320.5" y="204.1">GND</text>
<text x="72.4" y="214.2">J4</text>
<text x="160.9" y="216" transform="rotate(-90 160.9 216)">D5</text>
<text x="170.8" y="214.2">R15</text>
<text x="197.2" y="211.7">FT230XS</text>
<text x="72.4" y="216.8">USB_B_Mini</text>
<text x="76.4" y="220.6">VBUS</text>
<text x="155.8" y="219.1" transform="rotate(-90 155.8 219.1)">1N4148W</text>
<text x="171.5" y="216.8">1k</text>
<text x="197.4" y="218">3V3OUT</text>
<text x="209.1" y="217.7" transform="rotate(-90 209.1 217.7)">VCC</text>
<text x="214.2" y="219.6" transform="rotate(-90 214.2 219.6)">VCCIO</text>
<text x="220.3" y="220.6">RXD</text>
<text x="220.6" y="218">TXD</text>
<text x="78.5" y="225.7">D+</text>
<text x="197.4" y="225.7">USBDM</text>
<text x="220.6" y="223.1">~{RTS}</text>
<text x="220.6" y="225.7">~{CTS}</text>
<text x="75.8" y="231.4" transform="rotate(-90 75.8 231.4)">Shield</text>
<text x="78.3" y="231.4" transform="rotate(-90 78.3 231.4)">GND</text>
<text x="78.5" y="228.2">D-</text>
<text x="79.5" y="230.7">ID</text>
<text x="197.4" y="233.3">~{RESET}</text>
<text x="197.4" y="228.2">USBDP</text>
<text x="217.8" y="233.3">CBUS1</text>
<text x="217.8" y="230.7">CBUS0</text>
<text x="173.9" y="238.4">R16</text>
<text x="184" y="238.4">C3</text>
<text x="217.8" y="238.4">CBUS3</text>
<text x="217.8" y="235.8">CBUS2</text>
<text x="75.4" y="243.4">GND</text>
<text x="175.3" y="240.9">1k</text>
<text x="181.7" y="240.9">100n</text>
<text x="209.1" y="240.8" transform="rotate(-90 209.1 240.8)">GND</text>
<text x="214.2" y="240.8" transform="rotate(-90 214.2 240.8)">GND</text>
<text x="178.3" y="253.6">GND</text>
<text x="187.2" y="253.6">GND</text>
<text x="211.3" y="253.6">GND</text>
<text x="260.5" y="263.1">MountingHole_Pad</text>
<text x="267.9" y="261.2">H1</text>
<text x="279.5" y="263.1">MountingHole_Pad</text>
<text x="286.9" y="261.2">H3</text>
<text x="260.5" y="274.5">MountingHole_Pad</text>
<text x="267.9" y="272.6">H2</text>
<text x="279.5" y="274.5">MountingHole_Pad</text>
<text x="286.9" y="272.6">H4</text>
</g>
<g font-size="1.8" fill="#a90000">
<text x="76.1" y="44.2">1</text>
<text x="76.1" y="46.7">2</text>
<text x="112.3" y="44.2">3</text>
<text x="125" y="44.2">2</text>
<text x="119.1" y="51.5" transform="rotate(-90 119.1 51.5)">1</text>
<text x="118" y="95">1</text>
<text x="172.7" y="95">18</text>
<text x="205.5" y="92.1" transform="rotate(-90 205.5 92.1)">7</text>
<text x="238.7" y="95">25</text>
<text x="363.1" y="92.5">1</text>
<text x="363.1" y="95">2</text>
<text x="118" y="97.5">2</text>
<text x="118" y="100.1">3</text>
<text x="172.7" y="100.1">30</text>
<text x="238.7" y="97.5">26</text>
<text x="238.7" y="100.1">27</text>
<text x="363.1" y="97.5">3</text>
<text x="363.1" y="100.1">4</text>
<text x="118" y="102.6">4</text>
<text x="118" y="105.2">5</text>
<text x="118" y="107.7">6</text>
<text x="172.7" y="102.6">31</text>
<text x="238.7" y="105.2">38</text>
<text x="238.7" y="107.7">39</text>
<text x="363.1" y="102.6">5</text>
<text x="363.1" y="105.2">6</text>
<text x="363.1" y="107.7">7</text>
<text x="172.7" y="110.2">19</text>
<text x="172.7" y="112.8">20</text>
<text x="238.7" y="110.2">40</text>
<text x="238.7" y="112.8">41</text>
<text x="291.4" y="112.8">1</text>
<text x="298.2" y="109.9" transform="rotate(-90 298.2 109.9)">2</text>
<text x="172.7" y="115.3">21</text>
<text x="172.7" y="117.9">22</text>
<text x="239.3" y="115.3">2</text>
<text x="239.3" y="117.9">3</text>
<text x="298.2" y="117.5" transform="rotate(-90 298.2 117.5)">3</text>
<text x="301.6" y="119.1">1</text>
<text x="308.4" y="116.3" transform="rotate(-90 308.4 116.3)">2</text>
<text x="172.7" y="120.4">23</text>
<text x="172.7" y="122.9">24</text>
<text x="239.3" y="120.4">4</text>
<text x="239.3" y="122.9">5</text>
<text x="308.4" y="123.9" transform="rotate(-90 308.4 123.9)">3</text>
<text x="311.7" y="125.5">1</text>
<text x="318.5" y="122.6" transform="rotate(-90 318.5 122.6)">2</text>
<text x="76.1" y="128">1</text>
<text x="76.1" y="130.6">2</text>
<text x="173.3" y="128">8</text>
<text x="173.3" y="130.6">9</text>
<text x="238.7" y="128">32</text>
<text x="238.7" y="130.6">35</text>
<text x="318.5" y="130.2" transform="rotate(-90 318.5 130.2)">3</text>
<text x="321.9" y="131.8">1</text>
<text x="328.7" y="129" transform="rotate(-90 328.7 129)">2</text>
<text x="76.1" y="133.1">3</text>
<text x="76.1" y="135.6">4</text>
<text x="172.7" y="133.1">10</text>
<text x="172.7" y="135.6">11</text>
<text x="238.7" y="133.1">36</text>
<text x="238.7" y="135.6">37</text>
<text x="328.7" y="136.6" transform="rotate(-90 328.7 136.6)">3</text>
<text x="338.8" y="135.3" transform="rotate(-90 338.8 135.3)">2</text>
<text x="76.1" y="138.2">5</text>
<text x="76.1" y="140.7">6</text>
<text x="172.7" y="138.2">14</text>
<text x="172.7" y="140.7">15</text>
<text x="172.7" y="143.3">16</text>
<text x="238.7" y="138.2">42</text>
<text x="238.7" y="140.7">43</text>
<text x="238.7" y="143.3">44</text>
<text x="332" y="138.2">1</text>
<text x="338.8" y="142.9" transform="rotate(-90 338.8 142.9)">3</text>
<text x="172.7" y="145.8">17</text>
<text x="239.3" y="145.8">1</text>
<text x="205.5" y="150.6" transform="rotate(-90 205.5 150.6)">6</text>
<text x="76.1" y="161">1</text>
<text x="231.1" y="159.8">1</text>
<text x="277.6" y="156.9" transform="rotate(-90 277.6 156.9)">3</text>
<text x="282.7" y="156.9" transform="rotate(-90 282.7 156.9)">2</text>
<text x="287.7" y="156.9" transform="rotate(-90 287.7 156.9)">1</text>
<text x="76.1" y="163.6">2</text>
<text x="76.1" y="166.1">3</text>
<text x="231.1" y="162.3">2</text>
<text x="231.1" y="164.8">3</text>
<text x="231.1" y="167.4">4</text>
<text x="282.7" y="164.5" transform="rotate(-90 282.7 164.5)">4</text>
<text x="76.1" y="168.7">4</text>
<text x="76.1" y="171.2">5</text>
<text x="76.1" y="173.7">6</text>
<text x="76.1" y="176.3">7</text>
<text x="76.1" y="178.8">8</text>
<text x="335.2" y="175">1</text>
<text x="335.2" y="177.5">2</text>
<text x="76.1" y="181.4">9</text>
<text x="315.5" y="191.5">1</text>
<text x="322.3" y="188.7" transform="rotate(-90 322.3 188.7)">2</text>
<text x="322.3" y="196.3" transform="rotate(-90 322.3 196.3)">3</text>
<text x="208" y="212.8" transform="rotate(-90 208 212.8)">12</text>
<text x="213.1" y="212.2" transform="rotate(-90 213.1 212.2)">3</text>
<text x="83.1" y="219.5">1</text>
<text x="193.6" y="216.9">10</text>
<text x="226" y="216.9">1</text>
<text x="226" y="222">2</text>
<text x="226" y="219.5">4</text>
<text x="83.1" y="227.1">2</text>
<text x="83.1" y="224.5">3</text>
<text x="194.2" y="227.1">8</text>
<text x="194.2" y="224.5">9</text>
<text x="226" y="224.5">6</text>
<text x="83.1" y="229.6">4</text>
<text x="193.6" y="232.2">11</text>
<text x="225.4" y="232.2">14</text>
<text x="225.4" y="229.6">15</text>
<text x="74.7" y="234.4" transform="rotate(-90 74.7 234.4)">6</text>
<text x="77.2" y="234.4" transform="rotate(-90 77.2 234.4)">5</text>
<text x="225.4" y="237.2">16</text>
<text x="226" y="234.7">7</text>
<text x="208" y="243.9" transform="rotate(-90 208 243.9)">5</text>
<text x="213.1" y="244.5" transform="rotate(-90 213.1 244.5)">13</text>
</g>
<g font-size="1.8" fill="#0f0f0f">
<text x="125.7" y="94.9">~{MCLR}</text>
<text x="359.2" y="94.9">R</text>
<text x="359.2" y="97.4">G</text>
<text x="359.2" y="100">B</text>
<text x="125.7" y="102.5">PGC</text>
<text x="125.7" y="105.1">PGD</text>
<text x="357.6" y="105.1">WW</text>
<text x="359" y="102.5">W</text>
<text x="242.6" y="143.2">TX</text>
<text x="242.6" y="145.7">RX</text>
<text x="325.3" y="177.5">RELAY-</text>
<text x="325.3" y="174.9">RELAY+</text>
</g>
</svg>
